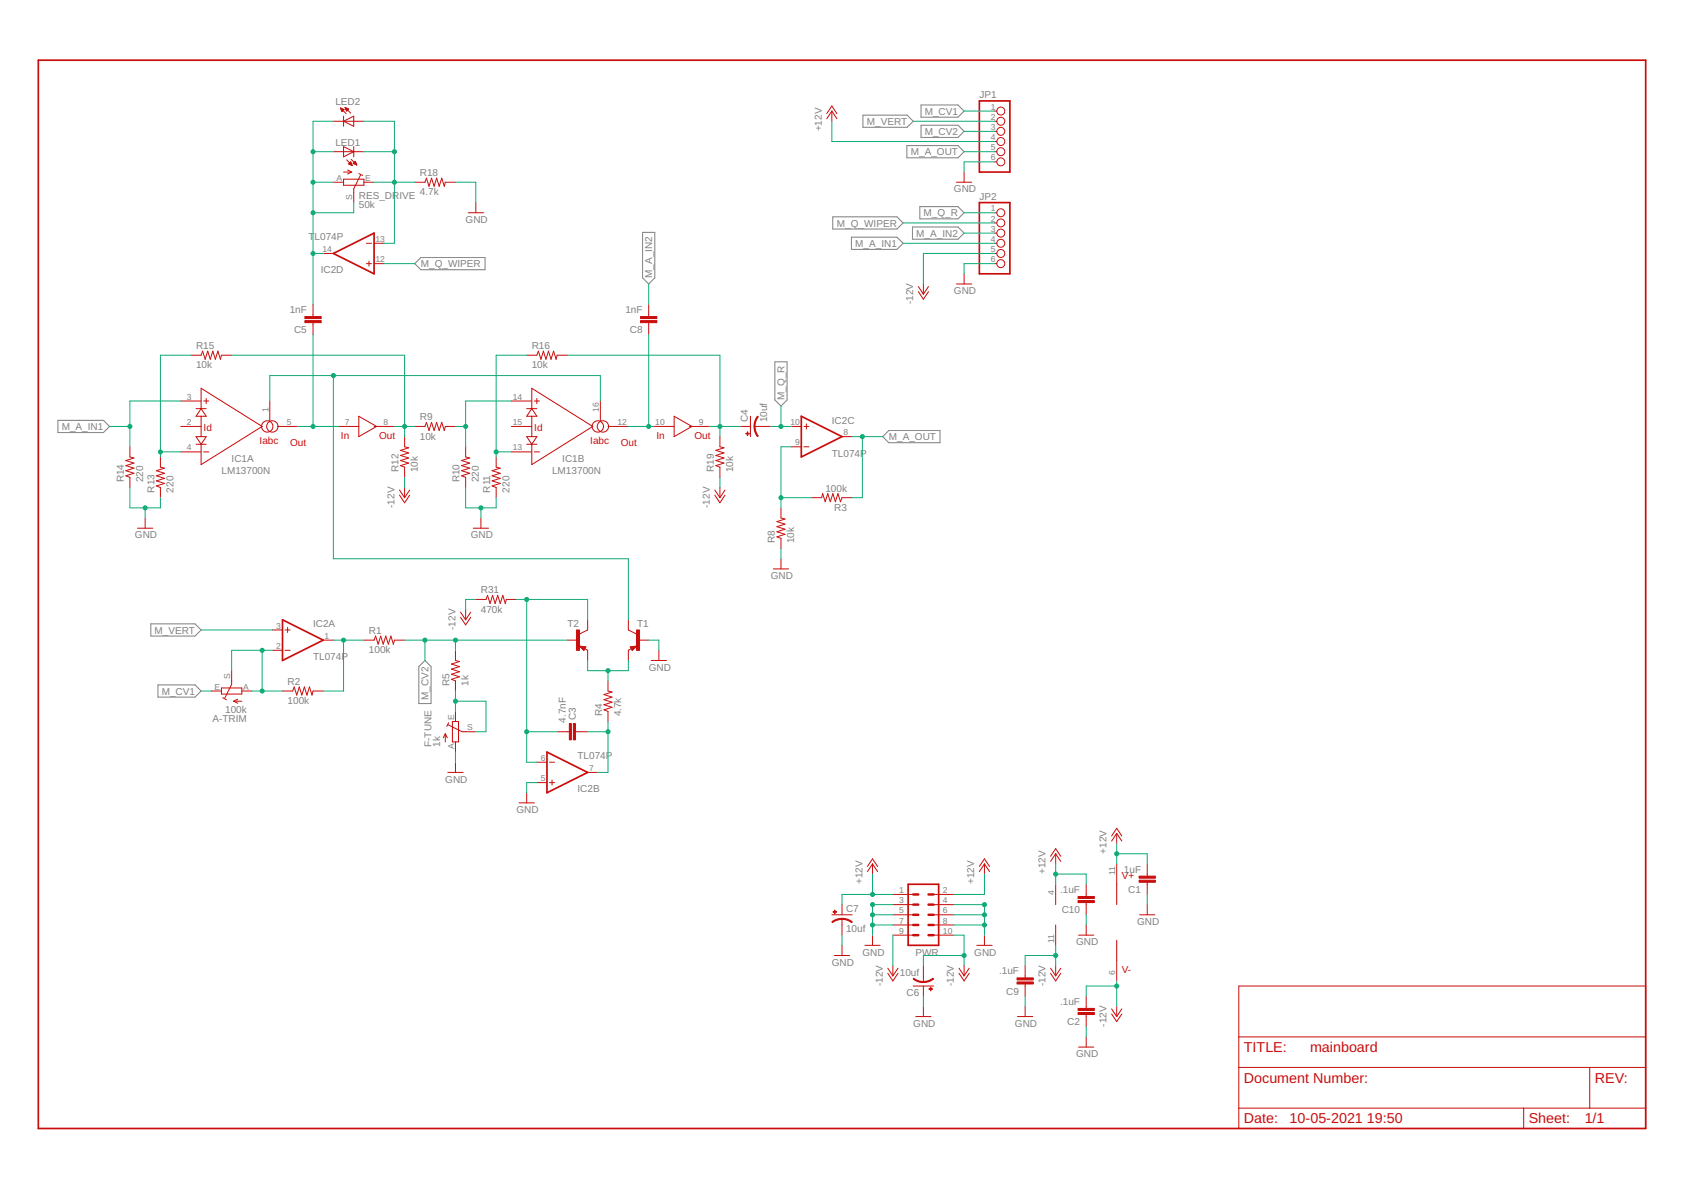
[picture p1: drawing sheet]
<svg xmlns="http://www.w3.org/2000/svg" width="420mm" height="297mm" viewBox="0 0 420 297" stroke-linecap="round" stroke-linejoin="round" font-family="sans-serif">
<g fill="none" stroke="#808080" stroke-width=".25">
<path d="M215.4 28.7h11.1l1.5 1.6-1.5 1.5h-11.1zM226.4 36.3h12.8l1.5 1.6-1.5 1.5h-12.8zM229.9 26.2h9.3l1.5 1.5-1.5 1.6h-9.3zM229.9 31.3h9.3l1.5 1.5-1.5 1.5h-9.3zM160.4 58h3.1v11.4l-1.6 1.5-1.5-1.5zM207.9 54.1h16l1.5 1.5-1.5 1.6h-16zM212.6 59.2h11.3l1.5 1.5-1.5 1.6h-11.3zM227.8 56.7h11.4l1.5 1.5-1.5 1.5h-11.4zM229.6 51.6h9.6l1.5 1.5-1.5 1.5h-9.6zM103.5 65.8l1.6-1.5h16v3h-16zM193.4 90.3h3.1v9.5l-1.5 1.6-1.6-1.6zM14.5 104.9h11.3l1.5 1.5-1.5 1.6h-11.3z"/>
<path d="M220.4 109l1.5-1.5h12.8v3h-12.8zM37.7 155.7h11l1.5 1.5-1.5 1.6h-11zM39.4 171h9.3l1.5 1.5-1.5 1.5h-9.3zM106.1 164.9l1.5 1.5v9.2h-3v-9.2z"/>
</g>
<g fill="none" stroke="#c90d0c" stroke-width=".25">
<path d="M83.2 37.9h7.6M83.2 30.3h7.6M85 27l1.4 1.4M85 27l.9 .3-.5 .6zM85 27h.2M85.1 27.2h.3M85.1 27.3h.6M85.2 27.4h.6M85.2 27.5h.5M85.3 27.6h.3M85.3 27.7h.2M85.8 30.3l2.5-1.3v2.5z"/>
<path d="M85.8 29v2.5M85.8 36.6l2.5 1.3-2.5 1.2zM86.1 26.8l1.4 1.4M86.1 26.8l.9 .4-.5 .5zM86.2 26.9h.1M86.2 27h.4M86.3 27.2h.6M86.3 27.3h.7M86.4 27.4h.4M86.4 27.5h.3M86.5 27.6h.1M86.5 39.9l1.4 1.4"/>
<path d="M87.7 39.8l1.4 1.4M88.3 36.6v2.5M206.4 28.4l1.3-1.9 1.2 1.9M207.7 27.7l1.2 1.9M207.7 27.7l-1.3 1.9M207.7 27.7v2.6M248.3 37.9h.6M248.3 30.3h.6M248.3 27.7h.6M248.3 32.8h.6M248.3 35.3h.6M83.2 45.5h2.6"/>
<path d="M85.8 44.7h5v1.5h-5zM85.8 42.9h2M86.8 42.4l1 .5M87 40.9l.9 .4M87 40.9l.5-.5 .4 .9M87.1 40.9h.7M87.2 40.8h.5M87.3 41h.5M87.3 40.7h.4M87.4 40.5h.2M87.5 40.4h.1M87.5 41.1h.3"/>
<path d="M87.8 42.9l-1 .6M87.8 41.3h.1M88.2 40.8h.7M88.2 40.8l.9 .4M88.2 40.8l.5-.5 .4 .9M88.3 40.7h.5M88.4 40.9h.5M88.4 40.5h.4M88.5 40.4h.2M88.7 40.3h.1M88.7 41h.3M89 41.1h.1"/>
<path d="M89.6 43.3l.9 .5M90 43.6l-1.7 3.5v3.5M90.8 45.5h2.6M103.5 45.5h2.6l.4-1 .6 2 .6-2 .7 2 .6-2 .6 2 .7-2 .6 2 .3-1h2.5M116.9 53.1h3.8M118.8 50.6v2.5M238.8 45.5h3.8M240.7 42.9v2.6M248.3 53.1h.6M248.3 40.4h.6M248.3 55.6h.6M248.3 58.2h.6"/>
<path d="M78.1 76v3M80.7 63.3h2.5M91.5 65.8h1.3M91.5 60.7h1.3M92.1 65.2v1.2M93.4 65.8h2.5M93.4 60.7h2.5M161.9 76v3M229.3 71.5l1.2 1.9M229.3 72.8l1.2 1.9 1.3-1.9M230.5 70.9v2.5M231.8 71.5l-1.3 1.9"/>
<path d="M238.8 70.9h3.8M240.7 68.3v2.6M248.3 65.8h.6M248.3 60.7h.6M248.3 63.3h.6M47.7 88.7h2.5l.4-1 .6 2 .7-2 .6 2 .6-2 .7 2 .6-2 .6 2 .3-1h2.5M51.5 99.5v1.2M78.1 80.5v3.1M131.5 88.7h2.5l.4-1 .6 2 .7-2 .6 2 .6-2 .7 2 .6-2 .6 2 .3-1h2.5M134 99.5v1.2M161.9 80.5v3.1M32.4 111.5v2.6l1 .2-2 .7 2 .6-2 .6 2 .7-2 .6 2 .6-2 .7 1 .3v2.6"/>
<path d="M40 114.1v2.5l1.1 .3-2.1 .6 2.1 .6-2.1 .7 2.1 .6-2.1 .6 2.1 .7-2.1 .6 1 .4v2.5M45.1 112.8h5.1M45.1 100.1h5.1M45.1 106.4h5.1M48.9 110.9h2.6M48.9 102h2.6M48.9 109h2.6l-1.3 1.9zM50.2 102v-5.1l15.2 9.5-15.2 9.6v-5.1M50.2 103.9v5.1M50.2 102l1.3 1.9h-2.6zM50.8 112.8h1.3M50.8 100.1h1.3"/>
<path d="M67.4 100.1v5.1M69.3 106.4h5M84.5 106.4h5.1M89.6 103.9l4.4 2.5-4.4 2.6zM93.4 106.4h5.1M101 109v2.5l1 .3-2 .6 2 .7-2 .6 2 .6-2 .7 2 .6-2 .6 1 .4v2.5M103.5 106.4h2.6l.4-1 .6 2.1 .6-2.1 .7 2.1 .6-2.1 .6 2.1 .7-2.1 .6 2.1 .3-1.1h2.5M116.2 111.5v2.6l1.1 .2-2.1 .7 2.1 .6-2.1 .6 2.1 .7-2.1 .6 2.1 .6-2.1 .7 1 .3v2.6M123.9 114.1v2.5l1 .3-2 .6 2 .6-2 .7 2 .6-2 .6 2 .7-2 .6 1 .4v2.5M127.7 112.8h5.1M127.7 100.1h5.1M127.7 106.4h5.1"/>
<path d="M131.5 110.9h2.5M131.5 102h2.5M131.5 109h2.5l-1.2 1.9zM132.8 102l1.2 1.9h-2.5zM132.8 102v-5.1l15.2 9.5-15.2 9.6v-5.1M132.8 103.9v5.1M133.4 112.8h1.3M133.4 100.1h1.3M149.9 100.1v5.1M151.8 106.4h5.1M163.2 106.4h5.1M168.3 103.9l4.4 2.5-4.4 2.6z"/>
<path d="M172.1 106.4h5.1M179.7 109v2.5l1 .3-2 .6 2 .7-2 .6 2 .6-2 .7 2 .6-2 .6 1 .4v2.5M184.8 106.4h2.5M187.3 103.9v5.1M188.4 106.4h4M197.5 106.4h2.5M197.5 111.5h2.5M200.7 106.4h1.3M200.7 111.5h1.3M201.3 105.8v1.3M210.2 109h2.5M34.3 131.8h3.8"/>
<path d="M36.2 129.3v2.5M99.7 122.3l1.3 1.9M99.7 123.6l1.3 1.9 1.3-1.9M101 121.7v2.5M102.3 122.3l-1.3 1.9M118.2 131.8h3.8M120.1 129.3v2.5M178.5 122.3l1.2 1.9M178.5 123.6l1.2 1.9 1.3-1.9M179.7 121.7v2.5M181 122.3l-1.3 1.9M195 126.8v2.5l1 .3-2 .6 2 .6-2 .7 2 .6-2 .6 2 .7-2 .6 1 .4v2.5"/>
<path d="M195 139.5v2.5M202.6 124.2h2.5l.3-1 .6 2 .7-2 .6 2 .6-2 .7 2 .6-2 .6 2 .4-1h2.5M68 157.2h2.5M71.2 157.2h1.2M71.8 156.6v1.3M80.7 159.8h2.5M90.8 159.8h2.6l.4-1 .6 2 .6-2 .7 2 .6-2 .6 2 .7-2 .6 2 .3-1h2.5M115 152.8l1.2 1.9M115 154.1l1.2 1.9 1.3-1.9M116.2 152.2v2.5M117.5 152.8l-1.3 1.9M118.8 149.6h2.5l.4-1 .6 2 .7-2 .6 2 .6-2 .7 2 .6-2 .7 2 .2-1h2.5"/>
<path d="M141.6 159.8h2.6M146.7 154.7v2.5l-2 1.1M156.9 154.7v2.5l2 1.1M159.4 159.8h2.5M193.1 142h3.8M52.7 172.5h2.6M55.3 171.7h5.1v1.5h-5.1zM55.6 174.2l.9 .4M57.8 167.4v3.4l-1.7 3.5M58.3 175h2.1M58.3 175l1.1 .5M59.4 174.5l-1.1 .5"/>
<path d="M60.4 172.5h2.5M68 162.3h2.5M70.5 172.5h2.6l.3-1 .7 2 .6-2 .7 2 .6-2 .6 2 .7-2 .6 2 .2-1h2.6M71.2 162.3h1.2M113.7 162.3v2.6l1 .2-2 .7 2 .6-2 .6 2 .7-2 .6 2 .6-2 .7 1 .3v2.6M113.7 177.6v2.5M144.7 161.3l1.6 .2-.5 .9zM146 161.9l.7 .4v2.6M146.1 161.6l-.4 .6-.8-.8 1 .2-.2 .3-.4-.2h.4M151.8 169.9v2.6l1 .2-2 .7 2 .6-2 .6 2 .7-2 .6 2 .7-2 .6 1 .4v2.5M157.3 161.5l1.6-.2-1.1 1.1zM157.5 161.6l.4 .6 .7-.8-1 .2 .3 .3 .4-.2h-.4"/>
<path d="M157.6 161.9l-.7 .4v2.6M162.6 164.9h3.8M164.5 162.3v2.6M111.2 183.2v2M111.2 183.2l-.5 1M111.2 183.2l.5 1M111.8 192.8h3.8M111.8 180.9l3.6 1.7h3.4M112 180.4l-.5 .9M112.9 180.1h1.6v5.1h-1.6zM113.7 185.2v2.5M113.7 190.3v2.5"/>
<path d="M131.5 197.9v2.5M134 195.3h2.5M134 190.3h2.5M137.2 195.3h1.3M137.2 190.3h1.3M137.8 194.7v1.3M139.1 182.6h3M143.7 182.6h3M146.7 192.8h2.5M129.6 200.4h3.8M216.6 216.3l1.2-1.9 1.3 1.9M217.8 215.6v2.6"/>
<path d="M217.8 215.6l1.3 2M217.8 215.6l-1.2 2M244.5 216.3l1.3-1.9 1.2 1.9M245.8 215.6v2.6M245.8 215.6l1.2 2M245.8 215.6l-1.3 2M262.3 213.7l1.2-1.9 1.3 1.9M263.5 213.1v2.5M263.5 213.1l1.3 1.9M263.5 213.1l-1.2 1.9M277.5 208.7l1.3-1.9 1.3 1.9M278.8 208v2.6"/>
<path d="M278.8 215.6v10.2M278.8 208l1.3 1.9M278.8 208l-1.3 1.9M286.4 215.6v3.1M207.7 228.3h5M208.3 238.5h3.8M210.2 225.8v2.5M210.2 229.4v4M210.2 236v2.5M215.9 236h3.8M217.8 233.4v2.6M222.9 228.3h5.1"/>
<path d="M222.9 223.3h5.1M222.9 225.8h5.1M222.9 230.9h5.1M222.9 233.4h5.1M233.1 228.3h5M233.1 223.3h5M233.1 225.8h5M233.1 230.9h5M233.1 233.4h5M243.9 236h3.8M245.8 233.4v2.6M263.5 220.7v5.1"/>
<path d="M263.5 230.9v5.1M269.3 233.4h3.8M271.2 220.7v3.1M271.2 225.3v3M271.2 230.9v2.5M278.8 234.7v10.2M284.5 228.3h3.8M286.4 220.2v3.1M286.4 225.8v2.5M221.6 241.7l1.3 1.9M221.6 243l1.3 1.9 1.3-1.9M222.9 241v2.6"/>
<path d="M224.2 241.7l-1.3 1.9M228 246.1h5.1M228.6 253.7h3.8M230.5 241v4.1M230.5 246.1v2.6M230.5 251.2v2.5M239.4 241.7l1.3 1.9M239.4 243l1.3 1.9 1.3-1.9M240.7 241v2.6M242 241.7l-1.3 1.9M254 253.7h3.8M255.9 241v3.1"/>
<path d="M255.9 245.6v3.1M255.9 251.2v2.5M262.3 241.7l1.2 1.9M262.3 243l1.2 1.9 1.3-1.9M263.5 241v2.6M264.8 241.7l-1.3 1.9M271.2 248.7v3M271.2 253.2v3.1M271.2 258.8v2.6M277.5 251.8l1.3 1.9M277.5 253.1l1.3 1.9 1.3-1.9M278.8 251.2v2.5"/>
<path d="M280.1 251.8l-1.3 1.9M309.3 246.1h101.5v35.6h-101.5zM309.3 258.8h101.5M269.3 261.4h3.8M309.3 266.4h101.5M309.3 276.6h101.5M380.4 276.6v5.1M396.9 266.4v10.2"/>
<circle cx="249.9" cy="27.7" r=".99"/>
<circle cx="249.9" cy="30.3" r=".99"/>
<circle cx="249.9" cy="32.8" r=".99"/>
<circle cx="249.9" cy="35.3" r=".99"/>
<circle cx="249.9" cy="37.9" r=".99"/>
<circle cx="249.9" cy="40.4" r=".99"/>
<circle cx="249.9" cy="55.6" r=".99"/>
<circle cx="249.9" cy="58.2" r=".99"/>
<circle cx="249.9" cy="53.1" r=".99"/>
<circle cx="249.9" cy="60.7" r=".99"/>
<circle cx="249.9" cy="63.3" r=".99"/>
<circle cx="249.9" cy="65.8" r=".99"/>
<circle cx="66.7" cy="106.4" r="1.42"/>
<circle cx="68" cy="106.4" r="1.42"/>
<circle cx="149.2" cy="106.4" r="1.42"/>
<circle cx="150.5" cy="106.4" r="1.42"/>
</g>
<g fill="#c90d0c" stroke="#c90d0c" stroke-width=".25">
<path d="M228.1 244.2l.9 .5 1.5 .3v.3l-1.8-.5-.7-.4z" fill-rule="evenodd"/>
<path d="M230.5 245l1-.1 1.4-.7 .2 .2-1.7 .8h-.9z" fill-rule="evenodd"/>
<path d="M210.2 229.2l1.4 .2 1.2 .7-.2 .2-1.4-.7-1-.1z" fill-rule="evenodd"/>
<path d="M207.7 230.1l1.2-.7 1.3-.2v.3l-1.5 .3-.9 .5z" fill-rule="evenodd"/>
<path d="M189.1 103.9l.2 .1-.5 .9-.3 1.5h-.3l.2-1.3z" fill-rule="evenodd"/>
<path d="M188.2 106.4h.3l.3 1.5 .5 .9-.2 .2-.7-1.2z" fill-rule="evenodd"/>
</g>
<g fill="#c90d0c" stroke="#c90d0c" stroke-width=".25">
<path d="M231.9 246.8h.9v.1h-.9z"/>
<path d="M232.3 246.4h.1v.9h-.1z"/>
<path d="M208 227.6h.9v.1h-.9z"/>
<path d="M208.3 227.2h.2v.9h-.2z"/>
<path d="M284.4 218.7h4v.5h-4z"/>
<path d="M284.4 219.7h4v.5h-4z"/>
<path d="M269.1 251.7h4.1v.5h-4.1z"/>
<path d="M269.1 252.7h4.1v.5h-4.1z"/>
<path d="M158.9 157.2h.8v5.1h-.8z"/>
<path d="M143.9 157.2h.8v5.1h-.8z"/>
<path d="M142.1 180.6h.5v4.1h-.5z"/>
<path d="M143.2 180.6h.5v4.1h-.5z"/>
<path d="M186.6 107.8h.1v.9h-.1z"/>
<path d="M186.2 108.2h.9v.1h-.9z"/>
<path d="M76.1 79h4.1v.5h-4.1z"/>
<path d="M76.1 80h4.1v.5h-4.1z"/>
<path d="M159.9 79h4.1v.5h-4.1z"/>
<path d="M159.9 80h4.1v.5h-4.1z"/>
<path d="M253.9 244.1h4.1v.5h-4.1z"/>
<path d="M253.9 245.1h4.1v.5h-4.1z"/>
<path d="M269.1 223.8h4.1v.5h-4.1z"/>
<path d="M269.1 224.8h4.1v.5h-4.1z"/>
</g>
<path d="M9.6 15h401.2v266.7h-401.2zM244.5 25.2h7.6v17.7h-7.6zM244.5 50.6h7.6v17.7h-7.6zM83.2 63.3l10.2-5.1v10.1zM200 103.9l10.2 5.1-10.2 5.1zM70.5 154.7l10.2 5.1-10.2 5.1zM136.5 187.7l10.2 5.1-10.2 5.1zM226.7 220.7h7.6v15.3h-7.6z" fill="none" stroke="#c90d0c" stroke-width=".42"/>
<path d="M228 233.4h1.3M228 230.9h1.3M228 228.3h1.3M228 225.8h1.3M228 223.3h1.3M231.8 233.4h1.3M231.8 230.9h1.3M231.8 228.3h1.3M231.8 225.8h1.3M231.8 223.3h1.3" fill="none" stroke="#c90d0c" stroke-width=".61"/>
<g fill="none" stroke="#0dab76" stroke-width=".25">
<path d="M78.1 37.9h5.1M83.2 30.3h-5.1v45.7M90.8 30.3h7.7v30.4h-2.6M90.8 37.9h7.7M207.7 30.3v5h40.6M228 30.3h20.3M240.7 27.7h7.6M240.7 32.8h7.6M240.7 37.9h7.6M78.1 45.5h5.1M88.3 50.6v2.5h-10.2M93.4 45.5h10.1"/>
<path d="M113.7 45.5h5.1v5.1M225.4 55.6h22.9M240.7 53.1h7.6M240.7 58.2h7.6M248.3 40.4h-7.6v2.5M78.1 63.3h2.6M95.9 65.8h7.6M161.9 70.9v5.1M225.4 60.7h22.9M248.3 63.3h-17.8v7.6M248.3 65.8h-7.6v2.5M47.7 88.7h-7.7v25.4"/>
<path d="M57.8 88.7h43.2v20.3M78.1 83.6v22.8M83.2 93.7v45.8h73.7v15.2M131.5 88.7h-7.6v25.4M141.6 88.7h38.1v20.3M161.9 83.6v22.8M27.3 106.4h5.1M40 112.8h5.1M45.1 100.1h-12.7v11.4M67.4 100.1v-6.4h82.5v6.4M74.3 106.4h10.2M98.5 106.4h5"/>
<path d="M101 119.1v2.6M113.7 106.4h2.5M123.9 112.8h3.8M127.7 100.1h-11.5v11.4M156.9 106.4h6.3M177.2 106.4h7.6M179.7 119.1v2.6M192.4 106.4h5.1M195 101.4v5M197.5 111.5h-2.5v15.3M212.7 109h7.7M215.3 109v15.2h-2.6"/>
<path d="M32.4 121.7v5.1h7.6v-2.6M36.2 126.8v2.5M116.2 121.7v5.1h7.7v-2.6M120.1 126.8v2.5M195 136.9v2.6M195 124.2h7.6M50.2 157.2h17.8M83.2 159.8h7.6M85.8 159.8v12.7h-5.1M101 159.8h40.6M106.1 159.8v5.1M113.7 159.8v2.5"/>
<path d="M118.8 149.6h-2.6v2.6M128.9 149.6h17.8v5.1M131.5 149.6v40.7h2.5M161.9 159.8h2.6v2.5M50.2 172.5h2.5M62.9 172.5h7.6M65.4 162.3v10.2M68 162.3h-10.2v5.1M113.7 172.5v5.1M113.7 175h7.6v7.6h-2.5M146.7 164.9v2.5h10.2v-2.5M151.8 167.4v2.5"/>
<path d="M113.7 187.7v2.6M131.5 182.6h7.6M134 195.3h-2.5v2.6M146.7 182.6h5.1M151.8 180.1v12.7h-2.6M217.8 218.2v5.1M245.8 218.2v5.1h-7.7M263.5 218.2h7.7v2.5M263.5 215.6v5.1M278.8 213.1h7.6v2.5M278.8 210.6v5M210.2 233.4v2.6"/>
<path d="M217.8 230.9h5.1M217.8 228.3h5.1M222.9 225.8h-5.1v7.6M222.9 223.3h-12.7v2.5M222.9 233.4v7.6M238.1 225.8h7.7v7.6M238.1 230.9h7.7M238.1 228.3h7.7M238.1 233.4h2.6v7.6M240.7 238.5h-10.2v2.5M263.5 238.5h-7.6v2.5M263.5 236v5"/>
<path d="M271.2 228.3v2.6M286.4 223.3v2.5M230.5 248.7v2.5M255.9 248.7v2.5M271.2 256.3v2.5M278.8 246.1h-7.6v2.6M278.8 244.9v6.3"/>
</g>
<g fill="#0dab76" stroke="#0dab76" stroke-width=".25">
<circle cx="245.8" cy="230.9" r=".51"/>
<circle cx="245.8" cy="228.3" r=".51"/>
<circle cx="245.8" cy="225.8" r=".51"/>
<circle cx="217.8" cy="230.9" r=".51"/>
<circle cx="217.8" cy="228.3" r=".51"/>
<circle cx="217.8" cy="225.8" r=".51"/>
<circle cx="120.1" cy="126.8" r=".51"/>
<circle cx="36.2" cy="126.8" r=".51"/>
<circle cx="217.8" cy="223.3" r=".51"/>
<circle cx="263.5" cy="218.2" r=".51"/>
<circle cx="278.8" cy="213.1" r=".51"/>
<circle cx="240.7" cy="238.5" r=".51"/>
<circle cx="263.5" cy="238.5" r=".51"/>
<circle cx="278.8" cy="246.1" r=".51"/>
<circle cx="85.8" cy="159.8" r=".51"/>
<circle cx="65.4" cy="162.3" r=".51"/>
<circle cx="65.4" cy="172.5" r=".51"/>
<circle cx="113.7" cy="159.8" r=".51"/>
<circle cx="106.1" cy="159.8" r=".51"/>
<circle cx="151.8" cy="167.4" r=".51"/>
<circle cx="151.8" cy="182.6" r=".51"/>
<circle cx="195" cy="106.4" r=".51"/>
<circle cx="195" cy="124.2" r=".51"/>
<circle cx="215.3" cy="109" r=".51"/>
<circle cx="40" cy="112.8" r=".51"/>
<circle cx="116.2" cy="106.4" r=".51"/>
<circle cx="123.9" cy="112.8" r=".51"/>
<circle cx="78.1" cy="106.4" r=".51"/>
<circle cx="83.2" cy="93.7" r=".51"/>
<circle cx="32.4" cy="106.4" r=".51"/>
<circle cx="101" cy="106.4" r=".51"/>
<circle cx="161.9" cy="106.4" r=".51"/>
<circle cx="179.7" cy="106.4" r=".51"/>
<circle cx="78.1" cy="53.1" r=".51"/>
<circle cx="78.1" cy="63.3" r=".51"/>
<circle cx="78.1" cy="45.5" r=".51"/>
<circle cx="78.1" cy="37.9" r=".51"/>
<circle cx="98.5" cy="37.9" r=".51"/>
<circle cx="98.5" cy="45.5" r=".51"/>
<circle cx="113.7" cy="175" r=".51"/>
<circle cx="131.5" cy="149.6" r=".51"/>
<circle cx="131.5" cy="182.6" r=".51"/>
</g>
<g font-size="3.6" fill="#c90d0c">
<text x="310.5" y="262.6">TITLE:</text>
<text x="327" y="262.6">mainboard</text>
<text x="310.5" y="270.3">Document Number:</text>
<text x="398.2" y="270.3">REV:</text>
<text x="310.5" y="280.4">Date:</text>
<text x="322" y="280.4">10-05-2021</text>
<text x="341.3" y="280.4">19:50</text>
<text x="381.6" y="280.4">Sheet:</text>
<text x="395.6" y="280.4">1/1</text>
</g>
<g font-size="2.5" fill="#808080">
<text x="83.7" y="26.2">LED2</text>
<text x="230.8" y="28.6">M_CV1</text>
<text x="244.5" y="24.5">JP1</text>
<text x="205.1" y="32.8" transform="rotate(-90 205.1 32.8)">+12V</text>
<text x="216.4" y="31.1">M_VERT</text>
<text x="230.8" y="33.7">M_CV2</text>
<text x="83.7" y="36.4">LED1</text>
<text x="227.4" y="38.8">M_A_OUT</text>
<text x="104.8" y="44">R18</text>
<text x="89.6" y="51.8">50k</text>
<text x="89.6" y="49.7">RES_DRIVE</text>
<text x="104.8" y="48.8">4.7k</text>
<text x="238.1" y="48">GND</text>
<text x="244.5" y="49.9">JP2</text>
<text x="77" y="60">T</text>
<text x="78.5" y="60">L074P</text>
<text x="116.2" y="55.7">GND</text>
<text x="208.9" y="56.5">M_Q_WIPER</text>
<text x="228.7" y="59.1">M_A_IN2</text>
<text x="230.5" y="54">M_Q_R</text>
<text x="213.5" y="61.6">M_A_IN1</text>
<text x="80.1" y="68.2">IC2D</text>
<text x="105.1" y="66.7">M_Q_WIPER</text>
<text x="162.8" y="69.4" transform="rotate(-90 162.8 69.4)">M_A_IN2</text>
<text x="228" y="76" transform="rotate(-90 228 76)">-12V</text>
<text x="238.1" y="73.4">GND</text>
<text x="72.3" y="78.1">1nF</text>
<text x="73.4" y="83.2">C5</text>
<text x="156.1" y="78.1">1nF</text>
<text x="157.2" y="83.2">C8</text>
<text x="48.9" y="87.2">R15</text>
<text x="132.7" y="87.2">R16</text>
<text x="48.9" y="92">10k</text>
<text x="132.7" y="92">10k</text>
<text x="195.9" y="99.8" transform="rotate(-90 195.9 99.8)">M_Q_R</text>
<text x="15.4" y="107.3">M_A_IN1</text>
<text x="104.8" y="104.9">R9</text>
<text x="186.7" y="105.4" transform="rotate(-90 186.7 105.4)">C4</text>
<text x="191.5" y="105.4" transform="rotate(-90 191.5 105.4)">10uf</text>
<text x="207.7" y="105.8">IC2C</text>
<text x="104.8" y="109.7">10k</text>
<text x="221.9" y="109.9">M_A_OUT</text>
<text x="55.3" y="118.4">LM13700N</text>
<text x="57.8" y="115.2">IC1A</text>
<text x="99.5" y="117.9" transform="rotate(-90 99.5 117.9)">R12</text>
<text x="104.3" y="117.9" transform="rotate(-90 104.3 117.9)">10k</text>
<text x="137.8" y="118.4">LM13700N</text>
<text x="140.4" y="115.2">IC1B</text>
<text x="178.2" y="117.9" transform="rotate(-90 178.2 117.9)">R19</text>
<text x="183" y="117.9" transform="rotate(-90 183 117.9)">10k</text>
<text x="207.7" y="114.1">TL074P</text>
<text x="30.9" y="120.4" transform="rotate(-90 30.9 120.4)">R14</text>
<text x="35.7" y="120.4" transform="rotate(-90 35.7 120.4)">220</text>
<text x="38.5" y="123" transform="rotate(-90 38.5 123)">R13</text>
<text x="43.3" y="123" transform="rotate(-90 43.3 123)">220</text>
<text x="114.7" y="120.4" transform="rotate(-90 114.7 120.4)">R10</text>
<text x="119.5" y="120.4" transform="rotate(-90 119.5 120.4)">220</text>
<text x="122.4" y="123" transform="rotate(-90 122.4 123)">R11</text>
<text x="127.2" y="123" transform="rotate(-90 127.2 123)">220</text>
<text x="206.1" y="122.7">100k</text>
<text x="98.5" y="126.8" transform="rotate(-90 98.5 126.8)">-12V</text>
<text x="177.2" y="126.8" transform="rotate(-90 177.2 126.8)">-12V</text>
<text x="208.3" y="127.5">R3</text>
<text x="33.7" y="134.4">GND</text>
<text x="117.5" y="134.4">GND</text>
<text x="193.5" y="135.7" transform="rotate(-90 193.5 135.7)">R8</text>
<text x="198.3" y="135.7" transform="rotate(-90 198.3 135.7)">10k</text>
<text x="120" y="148.1">R31</text>
<text x="192.4" y="144.5">GND</text>
<text x="120" y="152.9">470k</text>
<text x="38.6" y="158.1">M_VERT</text>
<text x="78.1" y="156.6">IC2A</text>
<text x="92.1" y="158.3">R1</text>
<text x="113.7" y="157.2" transform="rotate(-90 113.7 157.2)">-12V</text>
<text x="141.6" y="156.5">T2</text>
<text x="159" y="156.5">T1</text>
<text x="78.1" y="164.9">TL074P</text>
<text x="92.1" y="163.1">100k</text>
<text x="162" y="167.4">GND</text>
<text x="40.4" y="173.4">M_CV1</text>
<text x="71.8" y="171">R2</text>
<text x="112.2" y="171.2" transform="rotate(-90 112.2 171.2)">R5</text>
<text x="117" y="171.2" transform="rotate(-90 117 171.2)">1k</text>
<text x="56.2" y="178.1">100k</text>
<text x="71.8" y="175.8">100k</text>
<text x="107" y="174.7" transform="rotate(-90 107 174.7)">M_CV2</text>
<text x="143.8" y="179.7" transform="rotate(-90 143.8 179.7)">C3</text>
<text x="150.3" y="178.8" transform="rotate(-90 150.3 178.8)">R4</text>
<text x="155.1" y="178.8" transform="rotate(-90 155.1 178.8)">4.7k</text>
<text x="53" y="180.2">A-TRIM</text>
<text x="141.3" y="180.4" transform="rotate(-90 141.3 180.4)">4.7nF</text>
<text x="107.7" y="186.4" transform="rotate(-90 107.7 186.4)">F-TUNE</text>
<text x="109.9" y="186.4" transform="rotate(-90 109.9 186.4)">1k</text>
<text x="144.2" y="189.5">TL074P</text>
<text x="111.2" y="195.3">GND</text>
<text x="144.2" y="197.7">IC2B</text>
<text x="128.9" y="203">GND</text>
<text x="276.2" y="213.1" transform="rotate(-90 276.2 213.1)">+12V</text>
<text x="215.3" y="220.7" transform="rotate(-90 215.3 220.7)">+12V</text>
<text x="243.2" y="220.7" transform="rotate(-90 243.2 220.7)">+12V</text>
<text x="261" y="218.2" transform="rotate(-90 261 218.2)">+12V</text>
<text x="279.9" y="217.8">.1uF</text>
<text x="211.2" y="227.7">C7</text>
<text x="264.6" y="222.9">.1uF</text>
<text x="265.1" y="228">C10</text>
<text x="281.7" y="222.9">C1</text>
<text x="211.2" y="232.5">10uf</text>
<text x="283.9" y="230.9">GND</text>
<text x="215.3" y="238.5">GND</text>
<text x="228.5" y="238.5">PWR</text>
<text x="243.2" y="238.5">GND</text>
<text x="268.6" y="236">GND</text>
<text x="207.7" y="241.1">GND</text>
<text x="224.6" y="243.7">10uf</text>
<text x="249.4" y="243.2">.1uF</text>
<text x="220.4" y="246.1" transform="rotate(-90 220.4 246.1)">-12V</text>
<text x="226.3" y="248.5">C6</text>
<text x="238.1" y="246.1" transform="rotate(-90 238.1 246.1)">-12V</text>
<text x="251.2" y="248.3">C9</text>
<text x="261" y="246.1" transform="rotate(-90 261 246.1)">-12V</text>
<text x="264.6" y="250.8">.1uF</text>
<text x="228" y="256.3">GND</text>
<text x="253.4" y="256.3">GND</text>
<text x="266.4" y="255.9">C2</text>
<text x="276.2" y="256.3" transform="rotate(-90 276.2 256.3)">-12V</text>
<text x="268.6" y="263.9">GND</text>
</g>
<g font-size="2.5" fill="#c90d0c">
<text x="50.8" y="107.6">Id</text>
<text x="133.4" y="107.6">Id</text>
<text x="64.8" y="110.8">Iabc</text>
<text x="72.4" y="111.4">Out</text>
<text x="85.1" y="109.6">In</text>
<text x="94.7" y="109.6">Out</text>
<text x="147.4" y="110.8">Iabc</text>
<text x="155" y="111.4">Out</text>
<text x="163.9" y="109.6">In</text>
<text x="173.4" y="109.6">Out</text>
<text x="280.1" y="219.5">V+</text>
<text x="280.1" y="243">V-</text>
</g>
<g font-size="2.1" fill="#808080">
<text x="247.3" y="27.4">1</text>
<text x="247.3" y="29.9">2</text>
<text x="247.3" y="32.4">3</text>
<text x="247.3" y="35">4</text>
<text x="247.3" y="37.5">5</text>
<text x="247.3" y="40.1">6</text>
<text x="84" y="45.1">A</text>
<text x="91.2" y="45.1">E</text>
<text x="87.9" y="49.8" transform="rotate(-90 87.9 49.8)">S</text>
<text x="247.3" y="52.8">1</text>
<text x="247.3" y="55.3">2</text>
<text x="247.3" y="57.8">3</text>
<text x="80.5" y="62.9">14</text>
<text x="93.7" y="60.4">13</text>
<text x="93.7" y="65.5">12</text>
<text x="247.3" y="60.4">4</text>
<text x="247.3" y="62.9">5</text>
<text x="247.3" y="65.5">6</text>
<text x="46.7" y="99.7">3</text>
<text x="128" y="99.7">14</text>
<text x="46.7" y="106.1">2</text>
<text x="67" y="102.8" transform="rotate(-90 67 102.8)">1</text>
<text x="71.6" y="106.1">5</text>
<text x="86" y="106.1">7</text>
<text x="95.7" y="106.1">8</text>
<text x="128" y="106.1">15</text>
<text x="149.5" y="102.8" transform="rotate(-90 149.5 102.8)">16</text>
<text x="154.1" y="106.1">12</text>
<text x="163.6" y="106.1">10</text>
<text x="174.5" y="106.1">9</text>
<text x="197.3" y="106.1">10</text>
<text x="46.7" y="112.4">4</text>
<text x="128" y="112.4">13</text>
<text x="198.5" y="111.2">9</text>
<text x="210.6" y="108.6">8</text>
<text x="69" y="162">2</text>
<text x="69" y="156.9">3</text>
<text x="81" y="159.4">1</text>
<text x="53.5" y="172.1">E</text>
<text x="57.5" y="169.6" transform="rotate(-90 57.5 169.6)">S</text>
<text x="60.7" y="172.1">A</text>
<text x="113.3" y="179.7" transform="rotate(-90 113.3 179.7)">E</text>
<text x="116.6" y="182.3">S</text>
<text x="113.3" y="187" transform="rotate(-90 113.3 187)">A</text>
<text x="135" y="189.9">6</text>
<text x="135" y="195">5</text>
<text x="147.1" y="192.4">7</text>
<text x="278.4" y="218.4" transform="rotate(-90 278.4 218.4)">11</text>
<text x="224.5" y="222.9">1</text>
<text x="224.5" y="225.5">3</text>
<text x="224.5" y="228">5</text>
<text x="235.4" y="222.9">2</text>
<text x="235.4" y="225.5">4</text>
<text x="235.4" y="228">6</text>
<text x="263.2" y="223.5" transform="rotate(-90 263.2 223.5)">4</text>
<text x="224.5" y="230.5">7</text>
<text x="224.5" y="233.1">9</text>
<text x="235.4" y="230.5">8</text>
<text x="235.4" y="233.1">10</text>
<text x="263.2" y="235.5" transform="rotate(-90 263.2 235.5)">11</text>
<text x="278.4" y="243.3" transform="rotate(-90 278.4 243.3)">6</text>
</g>
</svg>
